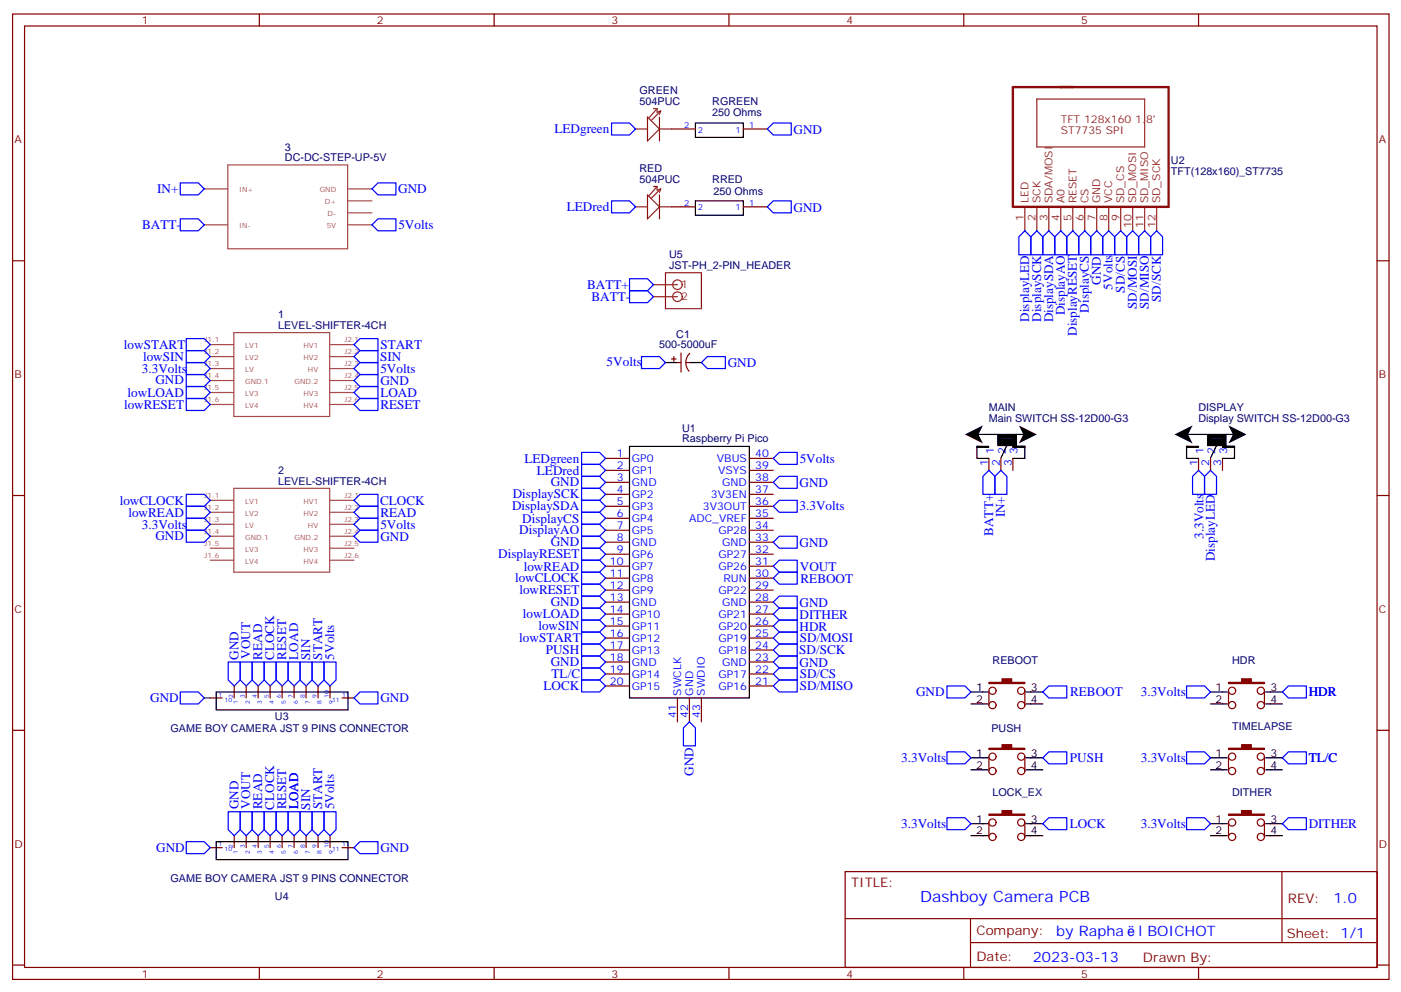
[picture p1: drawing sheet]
<svg xmlns="http://www.w3.org/2000/svg" width="413mm" height="292mm" viewBox="0 0 413 292" stroke-linecap="round" stroke-linejoin="round" font-family="sans-serif">
<g fill="none" stroke="#870000" stroke-width=".35">
<path d="M3.7 4.1h405.3v284.4h-405.3zM7.2 7.7h398.3v277.2h-398.3zM76.4 4.1v3.6M145.5 4.1v3.6M214.7 4.1v3.6M283.8 4.1v3.6M353 4.1v3.6M197.7 38h7.1M218.9 38h7.1M3.7 76.8h3.5M197.7 60.9h7.1M218.9 60.9h7.1"/>
<path d="M405.5 76.8h3.5M197.7 105.7h1.4M198.4 105v1.4M199.5 106.8h1.1M200.6 104v5.6M202 106.8h1M203.1 104.1a3.8 3.8 0 0 0-.2 5.2M178.3 135h7.1M178.3 138.5h7.1M220.7 135h7M220.7 138.5h7M291.2 135v3.5"/>
<path d="M294.7 135v3.5M298.3 135v3.5M353 135v3.5M356.5 135v3.5M360 135v3.5M3.7 145.9h3.5M178.3 142.1h7.1M178.3 145.6h7.1M178.3 149.1h7.1M178.3 152.6h7.1M178.3 156.2h7.1M178.3 159.7h7.1"/>
<path d="M220.7 142.1h7M220.7 145.6h7M220.7 149.1h7M220.7 152.6h7M220.7 156.2h7M220.7 159.7h7M405.5 145.9h3.5M178.3 163.2h7.1M178.3 166.8h7.1M178.3 170.3h7.1M178.3 173.8h7.1M178.3 177.3h7.1"/>
<path d="M220.7 163.2h7M220.7 166.8h7M220.7 170.3h7M220.7 173.8h7M220.7 177.3h7M178.3 180.9h7.1M178.3 184.4h7.1M178.3 187.9h7.1M178.3 191.5h7.1M178.3 195h7.1M178.3 198.5h7.1M220.7 180.9h7"/>
<path d="M220.7 184.4h7M220.7 187.9h7M220.7 191.5h7M220.7 195h7M220.7 198.5h7M3.7 215.1h3.5M61.9 205.6h3.5M69 202v3.6M72.5 202v3.6M76 202v3.6M79.6 202v3.6M83.1 202v3.6"/>
<path d="M86.6 202v3.6M90.1 202v3.6M93.7 202v3.6M97.2 202v3.6M100.7 205.6h3.5M178.3 202h7.1M199.5 205.6v7M203 205.6v7M206.6 205.6v7M220.7 202h7M291.2 203.4v4.3M301.8 203.4v4.3"/>
<path d="M361.8 203.4v4.3M372.4 203.4v4.3M405.5 215.1h3.5M291.2 222.8v4.3M293.3 227.1a1.06 1.06 0 0 0-1.5-1 1.06 1.06 0 0 0-.2 1.8 1.06 1.06 0 0 0 1.7-.5v-.3M301.8 222.8v4.3a1.06 1.06 0 0 0-1.5-1 1.06 1.06 0 0 0-.3 1.8 1.06 1.06 0 0 0 1.7-.5l.1-.3M361.8 222.8v4.3M363.9 227.1a1.06 1.06 0 0 0-1.5-1 1.06 1.06 0 0 0-.3 1.8 1.06 1.06 0 0 0 1.7-.5l.1-.3M372.4 222.8v4.3a1.06 1.06 0 0 0-1.5-1 1.06 1.06 0 0 0-.3 1.8 1.06 1.06 0 0 0 1.7-.5l.1-.3M61.9 249.7h3.5M69 246.1v3.6M72.5 246.1v3.6"/>
<path d="M76 246.1v3.6M79.6 246.1v3.6M83.1 246.1v3.6M86.6 246.1v3.6M90.1 246.1v3.6M93.7 246.1v3.6M97.2 246.1v3.6M100.7 249.7h3.5M248.9 256.7h156.6v28.2h-156.6zM291.2 242.3v4.2M301.8 242.3v4.2M361.8 242.3v4.2"/>
<path d="M372.4 242.3v4.2M377.5 256.7v20.9M248.9 270.6h156.5M285.8 277.6h119.6M285.8 270.6v14.1M3.7 284.2h3.5M76.4 284.9v3.6M145.5 284.9v3.6M214.7 284.9v3.6M283.8 284.9v3.6M353 284.9v3.6M405.5 284.2h3.5"/>
<circle cx="292.3" cy="207.7" r="1.06"/>
<circle cx="292.3" cy="203.4" r="1.06"/>
<circle cx="300.7" cy="203.4" r="1.06"/>
<circle cx="300.7" cy="207.7" r="1.06"/>
<circle cx="362.8" cy="207.7" r="1.06"/>
<circle cx="362.8" cy="203.4" r="1.06"/>
<circle cx="371.3" cy="207.7" r="1.06"/>
<circle cx="371.3" cy="203.4" r="1.06"/>
<circle cx="292.3" cy="222.9" r="1.06"/>
<circle cx="300.7" cy="222.9" r="1.06"/>
<circle cx="362.8" cy="222.9" r="1.06"/>
<circle cx="371.3" cy="222.9" r="1.06"/>
<circle cx="292.3" cy="246.5" r="1.06"/>
<circle cx="292.3" cy="242.3" r="1.06"/>
<circle cx="300.7" cy="246.5" r="1.06"/>
<circle cx="300.7" cy="242.3" r="1.06"/>
<circle cx="362.8" cy="246.5" r="1.06"/>
<circle cx="362.8" cy="242.3" r="1.06"/>
<circle cx="371.3" cy="246.5" r="1.06"/>
<circle cx="371.3" cy="242.3" r="1.06"/>
</g>
<g fill="none" stroke="#000" stroke-width=".35">
<path d="M204.8 36.2h14.1v4.3h-14.1zM204.8 59.2h14.1v4.2h-14.1zM196 106.8h3.5M203 106.8h3.6M185.4 131.5h35.3v74.1h-35.3zM287.7 131.5h3.4v.3h-3.4zM287.7 128h14.1M290.6 131.5l.5 .1-3.4-.1v3.5h3.5M293.9 128.3h5.4v2.9h-5.4zM294 128.2h5.1v2.5h-5.1zM294 128.1h5.2v3h-5.2zM294 130.6h5.1v.5h-5.1z"/>
<path d="M294.1 128.4h5v1.6h-5zM294.2 128.6h4.8v1.8h-4.8zM294.2 130.1l.2 .2zM294.2 130.8h4.9M294.4 128.8h4.3v1.3h-4.3zM294.4 129.4h4.7v.8h-4.7zM294.5 129h4v.7h-4zM294.7 129.5l3.6 .1zM296.5 131.3l-1.7 3.5M298.3 131.5h3.5v.3h-3.5zM298.3 131.5h3.5v3.5h-3.5M349.4 131.5h3.5v.3h-3.5z"/>
<path d="M349.4 128h14.1M352.4 131.5l.4 .1-3.4-.1v3.5h3.6M355.6 128.3h5.4v2.9h-5.4zM355.7 128.2h5.2v2.5h-5.2zM355.7 128.1h5.2v3h-5.2zM355.8 130.6h5.1v.5h-5.1zM355.8 128.4h5v1.6h-5zM356 128.6h4.7v1.8h-4.7zM356 130.1l.2 .2zM356 130.8h4.8M356.2 128.8h4.3v1.3h-4.3zM356.2 129.4h4.6v.8h-4.6z"/>
<path d="M356.2 129h4v.7h-4zM356.4 129.5l3.6 .1zM358.2 131.3l-1.7 3.5M360 131.5h3.5v.3h-3.5zM360 131.5h3.5v3.5h-3.5M63.7 203.8h38.8v5.3h-38.8zM285.9 203.8h5M285.9 207.3h5M302.2 203.8h4.9M302.2 207.3h4.9M356.5 203.8h4.9M356.5 207.3h4.9"/>
<path d="M372.7 203.8h4.9M372.7 207.3h4.9M285.9 223.2h5M285.9 226.7h5M302.2 223.2h4.9M302.2 226.7h4.9M356.5 223.2h4.9M356.5 226.7h4.9M372.7 223.2h4.9M372.7 226.7h4.9M63.7 247.9h38.8v5.3h-38.8zM285.9 242.6h5"/>
<path d="M285.9 246.1h5M302.2 242.6h4.9M302.2 246.1h4.9M356.5 242.6h4.9M356.5 246.1h4.9M372.7 242.6h4.9M372.7 246.1h4.9"/>
</g>
<g fill="none" stroke="#8c2424" stroke-width=".35">
<path d="M187.1 38h3.6M190.7 34.5l3.5 3.5-3.5 3.5zM192.4 32h1.1M193.5 32l-2.5 2.8M193.5 32v1.1l1.1-.4M194.2 34.5v7M194.2 38h3.5M194.6 32.7l-2.9 2.8M194.6 32.7l-.4 1.1M305.3 29.2h31.8v14.1h-31.8zM190.7 57.4l3.5 3.5-3.5 3.6zM192.4 54.9h1.1"/>
<path d="M193.5 54.9v1.1l1.1-.4M193.5 54.9l-2.5 2.8M194.2 57.4v7.1M194.6 55.6l-2.9 2.9M194.6 55.6l-.4 1.1M187.1 60.9h3.6M194.2 60.9h3.5M301.8 60.9v7.1M305.3 60.9v7.1M308.9 60.9v7.1M312.4 60.9v7.1M315.9 60.9v7.1"/>
<path d="M319.4 60.9v7.1M323 60.9v7.1M326.5 60.9v7.1M330 60.9v7.1M333.6 60.9v7.1M337.1 60.9v7.1M340.6 60.9v7.1M192.4 83.9h7.1M192.4 87.4h7.1M196 80.3h10.6v10.6h-10.6z"/>
<circle cx="199.5" cy="83.9" r="1.41"/>
<circle cx="199.5" cy="87.4" r="1.41"/>
</g>
<path d="M298.3 25.6h45.8v35.3h-45.8z" fill="none" stroke="#8c2424" stroke-width=".71"/>
<g fill="#870000" stroke="#870000" stroke-width=".35">
<path d="M361.8 239.8h3.9v-1.1h2.8v1.1h3.9v.3h-10.6z"/>
<path d="M291.2 220.4h3.9v-1.1h2.8v1.1h3.9v.3h-10.6z"/>
<path d="M291.2 239.8h3.9v-1.1h2.8v1.1h3.9v.3h-10.6z"/>
<path d="M361.8 220.4h3.9v-1.1h2.8v1.1h3.9v.3h-10.6z"/>
<path d="M361.8 201h3.9v-1.1h2.8v1.1h3.9v.3h-10.6z"/>
<path d="M291.2 201h3.9v-1.1h2.8v1.1h3.9v.3h-10.6z"/>
</g>
<path d="M284.2 128l5.3-2.7-1.4 2.7 1.4 2.6zM300 125.3l5.3 2.7-5.3 2.6 1.4-2.6zM345.9 128l5.3-2.7-1.3 2.7 1.3 2.6zM361.8 125.3l5.3 2.7-5.3 2.6 1.3-2.6z" fill="#000"/>
<g fill="none" stroke="#a64a4a" stroke-width=".35">
<path d="M60.1 55.6h7M67.1 48.6h35.3v24.7h-35.3zM102.6 55.6h6.9M102.6 59.2h6.9M60.1 66.2h7M102.6 66.2h6.9M102.6 62.7h6.9M68.9 98h28.2v24.7h-28.2zM61.9 115.6h7M61.9 112.1h7M61.9 108.5h7M61.9 105h7"/>
<path d="M61.9 101.5h7M61.9 119.1h7M97.3 115.6h6.9M97.3 112.1h6.9M97.3 108.5h6.9M97.3 105h6.9M97.3 101.5h6.9M97.3 119.1h6.9M61.9 157.9h7M61.9 154.4h7M61.9 150.9h7M61.9 147.4h7"/>
<path d="M68.9 143.8h28.2v24.7h-28.2zM97.3 157.9h6.9M97.3 154.4h6.9M97.3 150.9h6.9M97.3 147.4h6.9M61.9 161.5h7M61.9 165h7M97.3 161.5h6.9M97.3 165h6.9"/>
</g>
<g fill="none" stroke="#00f" stroke-width=".35">
<path d="M180.1 36.2h5.3l1.7 1.8-1.7 1.8h-5.3zM226 38l1.7-1.8h5.3v3.6h-5.3zM53.1 53.9h5.3l1.7 1.7-1.7 1.8h-5.3zM111.3 53.9h5.3v3.5h-5.3l-1.8-1.8zM180.1 59.2h5.3l1.7 1.7-1.7 1.8h-5.3zM53.1 64.5h5.3l1.7 1.7-1.7 1.8h-5.3zM109.5 66.2l1.8-1.7h5.3v3.5h-5.3zM226 60.9l1.7-1.7h5.3v3.5h-5.3zM300 69.7l1.8-1.7 1.8 1.7v5.3h-3.6zM305.3 68l1.8 1.7v5.3h-3.5v-5.3zM307.1 69.7l1.8-1.7 1.7 1.7v5.3h-3.5zM312.4 68l1.7 1.7v5.3h-3.5v-5.3z"/>
<path d="M315.9 68l1.8 1.7v5.3h-3.6v-5.3zM319.4 68l1.8 1.7v5.3h-3.5v-5.3zM323 68l1.7 1.7v5.3h-3.5v-5.3zM326.5 68l1.8 1.7v5.3h-3.6v-5.3zM330 68l1.8 1.7v5.3h-3.5v-5.3zM331.8 69.7l1.8-1.7 1.7 1.7v5.3h-3.5zM337.1 68l1.7 1.7v5.3h-3.5v-5.3zM338.8 69.7l1.8-1.7 1.8 1.7v5.3h-3.6zM54.9 99.7h5.2l1.8 1.8-1.8 1.8h-5.2zM185.4 82.1h5.3l1.7 1.8-1.7 1.7h-5.3zM185.4 85.6h5.3l1.7 1.8-1.7 1.7h-5.3zM54.9 110.3h5.2l1.8 1.8-1.8 1.7h-5.2z"/>
<path d="M54.9 106.8h5.2l1.8 1.7-1.8 1.8h-5.2zM54.9 103.3h5.2l1.8 1.7-1.8 1.8h-5.2zM54.9 113.8h5.2l1.8 1.8-1.8 1.8h-5.2zM54.9 117.4h5.2l1.8 1.7-1.8 1.8h-5.2zM104.2 108.5l1.8-1.7h5.3v3.5h-5.3zM104.2 112.1l1.8-1.8h5.3v3.5h-5.3zM104.2 101.5l1.8-1.8h5.3v3.6h-5.3zM104.2 105l1.8-1.7h5.3v3.5h-5.3zM104.2 115.6l1.8-1.8h5.3v3.6h-5.3zM104.2 119.1l1.8-1.7h5.3v3.5h-5.3zM188.9 105h5.3l1.8 1.8-1.8 1.7h-5.3zM206.6 106.8l1.7-1.8h5.3v3.5h-5.3z"/>
<path d="M171.3 133.2h5.3l1.7 1.8-1.7 1.8h-5.3zM171.3 136.8h5.3l1.7 1.7-1.7 1.8h-5.3zM227.7 135l1.8-1.8h5.3v3.6h-5.3zM291.2 138.5l1.8 1.8v5.3h-3.5v-5.3zM294.7 138.5l1.8 1.8v5.3h-3.5v-5.3zM356.5 138.5l1.7 1.8v5.3h-3.5v-5.3zM54.9 156.2h5.2l1.8 1.7-1.8 1.8h-5.2zM54.9 152.6h5.2l1.8 1.8-1.8 1.8h-5.2zM54.9 145.6h5.2l1.8 1.8-1.8 1.7h-5.2zM54.9 149.1h5.2l1.8 1.8-1.8 1.7h-5.2zM104.2 154.4l1.8-1.8h5.3v3.6h-5.3zM104.2 157.9l1.8-1.7h5.3v3.5h-5.3z"/>
<path d="M104.2 147.4l1.8-1.8h5.3v3.5h-5.3zM104.2 150.9l1.8-1.8h5.3v3.5h-5.3zM171.3 157.9h5.3l1.7 1.8-1.7 1.8h-5.3zM171.3 140.3h5.3l1.7 1.8-1.7 1.7h-5.3zM171.3 143.8h5.3l1.7 1.8-1.7 1.8h-5.3zM171.3 147.4h5.3l1.7 1.7-1.7 1.8h-5.3zM171.3 150.9h5.3l1.7 1.7-1.7 1.8h-5.3zM171.3 154.4h5.3l1.7 1.8-1.7 1.7h-5.3zM227.7 159.7l1.8-1.8h5.3v3.6h-5.3zM227.7 142.1l1.8-1.8h5.3v3.5h-5.3zM227.7 149.1l1.8-1.7h5.3v3.5h-5.3zM351.2 140.3l1.8-1.8 1.7 1.8v5.3h-3.5z"/>
<path d="M171.3 175.6h5.3l1.7 1.7-1.7 1.8h-5.3zM171.3 161.5h5.3l1.7 1.7-1.7 1.8h-5.3zM171.3 179.1h5.3l1.7 1.8-1.7 1.7h-5.3zM171.3 172h5.3l1.7 1.8-1.7 1.8h-5.3zM171.3 168.5h5.3l1.7 1.8-1.7 1.7h-5.3zM171.3 165h5.3l1.7 1.8-1.7 1.7h-5.3zM227.7 177.3l1.8-1.7h5.3v3.5h-5.3zM227.7 170.3l1.8-1.8h5.3v3.5h-5.3zM227.7 166.8l1.8-1.8h5.3v3.5h-5.3zM67.2 195h3.5v5.3l-1.7 1.7-1.8-1.7zM70.7 195h3.6v5.3l-1.8 1.7-1.8-1.7zM74.3 195h3.5v5.3l-1.8 1.7-1.7-1.7z"/>
<path d="M77.8 195h3.5v5.3l-1.7 1.7-1.8-1.7zM81.3 195h3.5v5.3l-1.7 1.7-1.8-1.7zM84.8 195h3.6v5.3l-1.8 1.7-1.8-1.7zM88.4 195h3.5v5.3l-1.8 1.7-1.7-1.7zM91.9 195h3.5v5.3l-1.7 1.7-1.8-1.7zM95.4 195h3.6v5.3l-1.8 1.7-1.8-1.7zM171.3 193.2h5.3l1.7 1.8-1.7 1.7h-5.3zM171.3 189.7h5.3l1.7 1.8-1.7 1.7h-5.3zM171.3 196.7h5.3l1.7 1.8-1.7 1.8h-5.3zM171.3 186.2h5.3l1.7 1.7-1.7 1.8h-5.3zM171.3 182.6h5.3l1.7 1.8-1.7 1.8h-5.3zM227.7 195l1.8-1.8h5.3v3.5h-5.3z"/>
<path d="M227.7 184.4l1.8-1.8h5.3v3.6h-5.3zM227.7 180.9l1.8-1.8h5.3v3.5h-5.3zM227.7 198.5l1.8-1.8h5.3v3.6h-5.3zM227.7 187.9l1.8-1.7h5.3v3.5h-5.3zM227.7 191.5l1.8-1.8h5.3v3.5h-5.3zM53.1 203.8h5.3l1.7 1.8-1.7 1.7h-5.3zM106 203.8h5.3v3.5h-5.3l-1.8-1.7zM171.3 200.3h5.3l1.7 1.7-1.7 1.8h-5.3zM203 212.6l1.8 1.8v5.3h-3.5v-5.3zM227.7 202l1.8-1.7h5.3v3.5h-5.3zM278.9 202h5.3l1.7 1.8-1.7 1.8h-5.3zM307.1 203.8l1.8-1.8h5.2v3.6h-5.2z"/>
<path d="M349.4 202h5.3l1.8 1.8-1.8 1.8h-5.3zM377.6 203.8l1.8-1.8h5.3v3.6h-5.3zM67.2 239.1h3.5v5.3l-1.7 1.7-1.8-1.7zM70.7 239.1h3.6v5.3l-1.8 1.7-1.8-1.7zM74.3 239.1h3.5v5.3l-1.8 1.7-1.7-1.7zM77.8 239.1h3.5v5.3l-1.7 1.7-1.8-1.7zM81.3 239.1h3.5v5.3l-1.7 1.7-1.8-1.7zM84.8 239.1h3.6v5.3l-1.8 1.7-1.8-1.7zM88.4 239.1h3.5v5.3l-1.8 1.7-1.7-1.7zM91.9 239.1h3.5v5.3l-1.7 1.7-1.8-1.7zM95.4 239.1h3.6v5.3l-1.8 1.7-1.8-1.7zM278.9 221.4h5.3l1.7 1.8-1.7 1.8h-5.3z"/>
<path d="M307.1 223.2l1.8-1.8h5.2v3.6h-5.2zM349.4 221.4h5.3l1.8 1.8-1.8 1.8h-5.3zM377.6 223.2l1.8-1.8h5.3v3.6h-5.3zM54.9 247.9h5.2l1.8 1.8-1.8 1.7h-5.2zM104.2 249.7l1.8-1.8h5.3v3.5h-5.3zM278.9 240.8h5.3l1.7 1.8-1.7 1.8h-5.3zM307.1 242.6l1.8-1.8h5.2v3.6h-5.2zM349.4 240.8h5.3l1.8 1.8-1.8 1.8h-5.3zM377.6 242.6l1.8-1.8h5.3v3.6h-5.3z"/>
</g>
<path d="M60.1 205.6h1.8" fill="none" stroke="#008700" stroke-width=".35"/>
<text font-size="4.6" fill="#00f" x="271" y="265.7">Dashboy Camera PCB</text>
<g font-size="4.2" fill="#00f">
<text x="392.7" y="266">1.0</text>
<text x="311.1" y="275.5">by Rapha</text>
<text x="335.3" y="275.5">l BOICHOT</text>
<text x="304.1" y="283.3">2023-03-13</text>
</g>
<g font-size="3.9" fill="#00f">
<text x="163.3" y="39.2">LEDgreen</text>
<text x="233.7" y="39.4">GND</text>
<text x="46.3" y="56.8">IN+</text>
<text x="117.3" y="57">GND</text>
<text x="166.9" y="62.1">LEDred</text>
<text x="233.7" y="62.4">GND</text>
<text x="41.9" y="67.5">BATT-</text>
<text x="117.3" y="67.6">5Volts</text>
<text x="324.1" y="83.9" transform="rotate(-90 324.1 83.9)">GND</text>
<text x="172.9" y="85.1">BATT+</text>
<text x="174.2" y="88.7">BATT-</text>
<text x="327.6" y="85.3" transform="rotate(-90 327.6 85.3)">5Volts</text>
<text x="331.3" y="86.2" transform="rotate(-90 331.3 86.2)">SD/CS</text>
<text x="341.9" y="88.9" transform="rotate(-90 341.9 88.9)">SD/SCK</text>
<text x="303.1" y="94.8" transform="rotate(-90 303.1 94.8)">DisplayLED</text>
<text x="306.6" y="94.8" transform="rotate(-90 306.6 94.8)">DisplaySCK</text>
<text x="310.1" y="95" transform="rotate(-90 310.1 95)">DisplaySDA</text>
<text x="313.5" y="92.9" transform="rotate(-90 313.5 92.9)">DisplayAO</text>
<text x="320.6" y="92.1" transform="rotate(-90 320.6 92.1)">DisplayCS</text>
<text x="334.8" y="91" transform="rotate(-90 334.8 91)">SD/MOSI</text>
<text x="338.3" y="91" transform="rotate(-90 338.3 91)">SD/MISO</text>
<text x="317.1" y="98.9" transform="rotate(-90 317.1 98.9)">DisplayRESET</text>
<text x="36.5" y="102.8">lowSTART</text>
<text x="42.1" y="106.3">lowSIN</text>
<text x="111.9" y="106.3">SIN</text>
<text x="112" y="102.8">START</text>
<text x="178.7" y="107.9">5Volts</text>
<text x="41.8" y="110">3.3Volts</text>
<text x="45.8" y="113.2">GND</text>
<text x="112" y="109.9">5Volts</text>
<text x="112" y="113.4">GND</text>
<text x="214.3" y="108.2">GND</text>
<text x="37.6" y="116.9">lowLOAD</text>
<text x="112" y="116.9">LOAD</text>
<text x="36.5" y="120.4">lowRESET</text>
<text x="112" y="120.4">RESET</text>
<text x="154.5" y="136.3">LEDgreen</text>
<text x="235.5" y="136.4">5Volts</text>
<text x="158.1" y="139.8">LEDred</text>
<text x="162.2" y="143.2">GND</text>
<text x="235.5" y="143.5">GND</text>
<text x="35.3" y="148.6">lowCLOCK</text>
<text x="111.9" y="148.7">CLOCK</text>
<text x="151" y="146.8">DisplaySCK</text>
<text x="37.8" y="152.2">lowREAD</text>
<text x="41.8" y="155.8">3.3Volts</text>
<text x="112" y="155.8">5Volts</text>
<text x="112" y="152.2">READ</text>
<text x="150.8" y="150.3">DisplaySDA</text>
<text x="153.8" y="153.9">DisplayCS</text>
<text x="235.5" y="150.3">3.3Volts</text>
<text x="296" y="152.4" transform="rotate(-90 296 152.4)">IN+</text>
<text x="45.8" y="159.1">GND</text>
<text x="112" y="159.2">GND</text>
<text x="152.9" y="157.4">DisplayAO</text>
<text x="162.2" y="160.9">GND</text>
<text x="235.5" y="161.2">GND</text>
<text x="292.4" y="157.8" transform="rotate(-90 292.4 157.8)">BATT+</text>
<text x="354.4" y="158.7" transform="rotate(-90 354.4 158.7)">3.3Volts</text>
<text x="146.7" y="164.4">DisplayRESET</text>
<text x="357.7" y="165.3" transform="rotate(-90 357.7 165.3)">DisplayLED</text>
<text x="151.7" y="171.6">lowCLOCK</text>
<text x="154.2" y="168">lowREAD</text>
<text x="235.6" y="168.2">VOUT</text>
<text x="235.7" y="171.6">REBOOT</text>
<text x="153" y="175">lowRESET</text>
<text x="162.2" y="178.5">GND</text>
<text x="235.5" y="178.8">GND</text>
<text x="154" y="182">lowLOAD</text>
<text x="158.5" y="185.6">lowSIN</text>
<text x="235.5" y="185.7">HDR</text>
<text x="235.5" y="182.2">DITHER</text>
<text x="152.9" y="189.1">lowSTART</text>
<text x="235.5" y="189.2">SD/MOSI</text>
<text x="70.3" y="194.3" transform="rotate(-90 70.3 194.3)">GND</text>
<text x="73.7" y="194.1" transform="rotate(-90 73.7 194.1)">VOUT</text>
<text x="77.2" y="194.3" transform="rotate(-90 77.2 194.3)">READ</text>
<text x="80.8" y="194.4" transform="rotate(-90 80.8 194.4)">CLOCK</text>
<text x="84.3" y="194.3" transform="rotate(-90 84.3 194.3)">RESET</text>
<text x="87.8" y="194.3" transform="rotate(-90 87.8 194.3)">LOAD</text>
<text x="91.3" y="194.4" transform="rotate(-90 91.3 194.4)">SIN</text>
<text x="94.9" y="194.3" transform="rotate(-90 94.9 194.3)">START</text>
<text x="98.4" y="194.3" transform="rotate(-90 98.4 194.3)">5Volts</text>
<text x="160.7" y="192.7">PUSH</text>
<text x="162.2" y="196.1">GND</text>
<text x="235.4" y="192.8">SD/SCK</text>
<text x="235.5" y="196.4">GND</text>
<text x="160.1" y="203.2">LOCK</text>
<text x="162.4" y="199.7">TL/C</text>
<text x="235.5" y="199.8">SD/CS</text>
<text x="235.5" y="203.3">SD/MISO</text>
<text x="44.2" y="206.7">GND</text>
<text x="112" y="206.9">GND</text>
<text x="269.8" y="205">GND</text>
<text x="315.1" y="205.1">REBOOT</text>
<text x="336" y="205">3.3Volts</text>
<text x="385.4" y="205.1">HDR</text>
<text x="265.4" y="224.4">3.3Volts</text>
<text x="315.1" y="224.6">PUSH</text>
<text x="336" y="224.4">3.3Volts</text>
<text x="385.4" y="224.5">TL/C</text>
<text x="204.2" y="228.5" transform="rotate(-90 204.2 228.5)">GND</text>
<text x="70.3" y="238.4" transform="rotate(-90 70.3 238.4)">GND</text>
<text x="73.7" y="238.2" transform="rotate(-90 73.7 238.2)">VOUT</text>
<text x="77.2" y="238.4" transform="rotate(-90 77.2 238.4)">READ</text>
<text x="80.8" y="238.5" transform="rotate(-90 80.8 238.5)">CLOCK</text>
<text x="84.3" y="238.4" transform="rotate(-90 84.3 238.4)">RESET</text>
<text x="87.8" y="238.4" transform="rotate(-90 87.8 238.4)">LOAD</text>
<text x="91.3" y="238.5" transform="rotate(-90 91.3 238.5)">SIN</text>
<text x="94.9" y="238.4" transform="rotate(-90 94.9 238.4)">START</text>
<text x="98.4" y="238.4" transform="rotate(-90 98.4 238.4)">5Volts</text>
<text x="265.4" y="243.8">3.3Volts</text>
<text x="315.1" y="244">LOCK</text>
<text x="336" y="243.8">3.3Volts</text>
<text x="385.4" y="243.9">DITHER</text>
<text x="46" y="250.8">GND</text>
<text x="112" y="251">GND</text>
</g>
<g font-size="3.9" fill="#800">
<text x="250.6" y="261.3">TITLE:</text>
<text x="379.3" y="266">REV:</text>
<text x="287.6" y="275.5">Company:</text>
<text x="378.9" y="276.1">Sheet: 1/1</text>
<text x="287.6" y="283.2">Date:</text>
<text x="336.6" y="283.3">Drawn By:</text>
</g>
<g font-size="3.2" fill="#800">
<text x="41.8" y="7.1">1</text>
<text x="110.9" y="7.1">2</text>
<text x="180.1" y="7.1">3</text>
<text x="249.2" y="7.1">4</text>
<text x="318.4" y="7.1">5</text>
<text x="4.2" y="42.2">A</text>
<text x="406" y="42.2">A</text>
<text x="4.2" y="111.4">B</text>
<text x="406" y="111.4">B</text>
<text x="4.2" y="180.5">C</text>
<text x="406" y="180.5">C</text>
<text x="4.2" y="249.7">D</text>
<text x="406" y="249.7">D</text>
<text x="41.8" y="287.9">1</text>
<text x="110.9" y="287.9">2</text>
<text x="180.1" y="287.9">3</text>
<text x="249.2" y="287.9">4</text>
<text x="318.4" y="287.9">5</text>
</g>
<g font-size="3.2" fill="#000080">
<text x="188.3" y="27.8">GREEN</text>
<text x="188.3" y="30.9">504PUC</text>
<text x="209.7" y="34.1">250 Ohms</text>
<text x="209.7" y="30.8">RGREEN</text>
<text x="83.9" y="47.5">DC-DC-STEP-UP-5V</text>
<text x="83.9" y="44.6">3</text>
<text x="188.3" y="53.9">504PUC</text>
<text x="188.3" y="50.8">RED</text>
<text x="209.7" y="53.8">RRED</text>
<text x="344.8" y="51.5">TFT(128x160)_ST7735</text>
<text x="344.8" y="48.3">U2</text>
<text x="210.1" y="57.4">250 Ohms</text>
<text x="197" y="76.1">U5</text>
<text x="197" y="79.3">JST-PH_2-PIN_HEADER</text>
<text x="81.9" y="93.7">1</text>
<text x="81.9" y="96.9">LEVEL-SHIFTER-4CH</text>
<text x="199.2" y="99.7">C1</text>
<text x="194.1" y="102.6">500-5000uF</text>
<text x="291.2" y="124.2">Main SWITCH SS-12D00-G3</text>
<text x="291.2" y="121.1">MAIN</text>
<text x="352.9" y="124.2">Display SWITCH SS-12D00-G3</text>
<text x="352.9" y="121.1">DISPLAY</text>
<text x="200.9" y="130.3">Raspberry Pi Pico</text>
<text x="200.9" y="127.4">U1</text>
<text x="81.9" y="142.8">LEVEL-SHIFTER-4CH</text>
<text x="81.9" y="139.6">2</text>
<text x="292.3" y="195.6">REBOOT</text>
<text x="362.9" y="195.6">HDR</text>
<text x="50.2" y="215.5">GAME BOY CAMERA JST 9 PINS CONNECTOR</text>
<text x="81" y="212.1">U3</text>
<text x="291.9" y="215.5">PUSH</text>
<text x="362.9" y="215">TIMELAPSE</text>
<text x="292.3" y="234.4">LOCK_EX</text>
<text x="362.9" y="234.4">DITHER</text>
<text x="50.2" y="259.6">GAME BOY CAMERA JST 9 PINS CONNECTOR</text>
<text x="81" y="264.9">U4</text>
</g>
<g font-size="3.2" fill="#8d2323">
<text x="312.4" y="36.2">TFT 128x160 1.8'</text>
<text x="312.4" y="39.4">ST7735 SPI</text>
<text x="302.9" y="59.9" transform="rotate(-90 302.9 59.9)">LED</text>
<text x="306.4" y="59.9" transform="rotate(-90 306.4 59.9)">SCK</text>
<text x="309.9" y="59.9" transform="rotate(-90 309.9 59.9)">SDA/MOSI</text>
<text x="313.4" y="59.9" transform="rotate(-90 313.4 59.9)">A0</text>
<text x="317" y="59.9" transform="rotate(-90 317 59.9)">RESET</text>
<text x="320.5" y="59.9" transform="rotate(-90 320.5 59.9)">CS</text>
<text x="324" y="59.9" transform="rotate(-90 324 59.9)">GND</text>
<text x="327.6" y="59.9" transform="rotate(-90 327.6 59.9)">VCC</text>
<text x="331.1" y="59.9" transform="rotate(-90 331.1 59.9)">SD_CS</text>
<text x="334.6" y="59.9" transform="rotate(-90 334.6 59.9)">SD_MOSI</text>
<text x="338.1" y="59.9" transform="rotate(-90 338.1 59.9)">SD_MISO</text>
<text x="341.7" y="59.9" transform="rotate(-90 341.7 59.9)">SD_SCK</text>
<text x="301.4" y="65.1" transform="rotate(-90 301.4 65.1)">1</text>
<text x="305" y="65.1" transform="rotate(-90 305 65.1)">2</text>
<text x="308.5" y="65.1" transform="rotate(-90 308.5 65.1)">3</text>
<text x="312" y="65.1" transform="rotate(-90 312 65.1)">4</text>
<text x="315.6" y="65.1" transform="rotate(-90 315.6 65.1)">5</text>
<text x="319.1" y="65.1" transform="rotate(-90 319.1 65.1)">6</text>
<text x="322.6" y="65.1" transform="rotate(-90 322.6 65.1)">7</text>
<text x="326.1" y="65.1" transform="rotate(-90 326.1 65.1)">8</text>
<text x="329.7" y="65.1" transform="rotate(-90 329.7 65.1)">9</text>
<text x="333.2" y="67.1" transform="rotate(-90 333.2 67.1)">10</text>
<text x="336.7" y="67.1" transform="rotate(-90 336.7 67.1)">11</text>
<text x="340.3" y="67.1" transform="rotate(-90 340.3 67.1)">12</text>
<text x="200.6" y="84.9">1</text>
<text x="200.6" y="88.4">2</text>
</g>
<g font-size="3.2" fill="#00f">
<text x="181.6" y="134.7">1</text>
<text x="186.1" y="136.1">GP0</text>
<text x="211.1" y="136.1">VBUS</text>
<text x="222.4" y="134.7">40</text>
<text x="290.9" y="137.2" transform="rotate(-90 290.9 137.2)">1</text>
<text x="292.6" y="133.7" transform="rotate(-90 292.6 133.7)">1</text>
<text x="294.4" y="137.2" transform="rotate(-90 294.4 137.2)">2</text>
<text x="296.2" y="133.7" transform="rotate(-90 296.2 133.7)">2</text>
<text x="297.9" y="137.2" transform="rotate(-90 297.9 137.2)">3</text>
<text x="299.7" y="133.7" transform="rotate(-90 299.7 133.7)">3</text>
<text x="352.6" y="137.2" transform="rotate(-90 352.6 137.2)">1</text>
<text x="354.4" y="133.7" transform="rotate(-90 354.4 133.7)">1</text>
<text x="356.1" y="137.2" transform="rotate(-90 356.1 137.2)">2</text>
<text x="357.9" y="133.7" transform="rotate(-90 357.9 133.7)">2</text>
<text x="359.7" y="137.2" transform="rotate(-90 359.7 137.2)">3</text>
<text x="361.4" y="133.7" transform="rotate(-90 361.4 133.7)">3</text>
<text x="181.6" y="138.2">2</text>
<text x="181.6" y="141.7">3</text>
<text x="186.1" y="139.6">GP1</text>
<text x="186.1" y="143.1">GND</text>
<text x="211.5" y="139.6">VSYS</text>
<text x="212.7" y="143.1">GND</text>
<text x="222.4" y="141.7">38</text>
<text x="222.4" y="138.2">39</text>
<text x="181.6" y="145.2">4</text>
<text x="181.6" y="148.8">5</text>
<text x="186.1" y="146.6">GP2</text>
<text x="209.4" y="146.6">3V3EN</text>
<text x="222.4" y="148.8">36</text>
<text x="222.4" y="145.2">37</text>
<text x="181.6" y="152.3">6</text>
<text x="181.6" y="155.8">7</text>
<text x="186.1" y="150.2">GP3</text>
<text x="186.1" y="153.7">GP4</text>
<text x="202.9" y="153.7">ADC_VREF</text>
<text x="207" y="150.2">3V3OUT</text>
<text x="222.4" y="155.8">34</text>
<text x="222.4" y="152.3">35</text>
<text x="181.6" y="159.3">8</text>
<text x="186.1" y="157.2">GP5</text>
<text x="186.1" y="160.8">GND</text>
<text x="211.6" y="157.2">GP28</text>
<text x="212.7" y="160.8">GND</text>
<text x="222.4" y="159.3">33</text>
<text x="179.6" y="166.4">10</text>
<text x="181.6" y="162.9">9</text>
<text x="186.1" y="164.3">GP6</text>
<text x="186.1" y="167.8">GP7</text>
<text x="211.6" y="167.8">GP26</text>
<text x="211.6" y="164.3">GP27</text>
<text x="222.4" y="166.4">31</text>
<text x="222.4" y="162.9">32</text>
<text x="179.6" y="169.9">11</text>
<text x="179.6" y="173.5">12</text>
<text x="186.1" y="171.3">GP8</text>
<text x="213.1" y="171.3">RUN</text>
<text x="222.4" y="173.5">29</text>
<text x="222.4" y="169.9">30</text>
<text x="179.6" y="177">13</text>
<text x="186.1" y="174.9">GP9</text>
<text x="186.1" y="178.4">GND</text>
<text x="211.6" y="174.9">GP22</text>
<text x="212.7" y="178.4">GND</text>
<text x="222.4" y="177">28</text>
<text x="179.6" y="180.5">14</text>
<text x="179.6" y="184">15</text>
<text x="186.1" y="181.9">GP10</text>
<text x="186.1" y="185.5">GP11</text>
<text x="211.6" y="185.5">GP20</text>
<text x="211.6" y="181.9">GP21</text>
<text x="222.4" y="184">26</text>
<text x="222.4" y="180.5">27</text>
<text x="179.6" y="187.6">16</text>
<text x="179.6" y="191.1">17</text>
<text x="186.1" y="189">GP12</text>
<text x="211.6" y="189">GP19</text>
<text x="222.4" y="191.1">24</text>
<text x="222.4" y="187.6">25</text>
<text x="179.6" y="194.6">18</text>
<text x="186.1" y="192.5">GP13</text>
<text x="186.1" y="196">GND</text>
<text x="211.6" y="192.5">GP18</text>
<text x="212.7" y="196">GND</text>
<text x="222.4" y="194.6">23</text>
<text x="179.6" y="198.2">19</text>
<text x="179.6" y="201.7">20</text>
<text x="186.1" y="199.6">GP14</text>
<text x="186.1" y="203.1">GP15</text>
<text x="211.6" y="199.6">GP17</text>
<text x="211.6" y="203.1">GP16</text>
<text x="222.4" y="198.2">22</text>
<text x="222.4" y="201.7">21</text>
<text x="200.6" y="204.9" transform="rotate(-90 200.6 204.9)">SWCLK</text>
<text x="204.1" y="204.9" transform="rotate(-90 204.1 204.9)">GND</text>
<text x="207.6" y="204.9" transform="rotate(-90 207.6 204.9)">SWDIO</text>
<text x="199.1" y="211.4" transform="rotate(-90 199.1 211.4)">41</text>
<text x="202.7" y="211.4" transform="rotate(-90 202.7 211.4)">42</text>
<text x="206.2" y="211.4" transform="rotate(-90 206.2 211.4)">43</text>
</g>
<g font-size="3.2">
<text x="287.4" y="203.4">1</text>
<text x="303.6" y="203.4">3</text>
<text x="358" y="203.4">1</text>
<text x="374.1" y="203.4">3</text>
<text x="287.4" y="207">2</text>
<text x="303.6" y="207">4</text>
<text x="358" y="207">2</text>
<text x="374.1" y="207">4</text>
<text x="287.4" y="222.8">1</text>
<text x="287.4" y="226.4">2</text>
<text x="303.6" y="222.8">3</text>
<text x="303.6" y="226.4">4</text>
<text x="358" y="222.8">1</text>
<text x="358" y="226.4">2</text>
<text x="374.1" y="222.8">3</text>
<text x="374.1" y="226.4">4</text>
<text x="287.4" y="242.3">1</text>
<text x="287.4" y="245.8">2</text>
<text x="303.6" y="242.3">3</text>
<text x="303.6" y="245.8">4</text>
<text x="358" y="242.3">1</text>
<text x="358" y="245.8">2</text>
<text x="374.1" y="242.3">3</text>
<text x="374.1" y="245.8">4</text>
</g>
<g font-size="2.5" fill="#00f">
<text x="201.5" y="37.6">2</text>
<text x="205.5" y="39.1">2</text>
<text x="216.6" y="39.1">1</text>
<text x="220.7" y="37.6">1</text>
<text x="201.5" y="60.6">2</text>
<text x="205.5" y="62">2</text>
<text x="216.6" y="62">1</text>
<text x="220.7" y="60.6">1</text>
</g>
<g font-size="2.1" fill="#a54b4b">
<text x="70.5" y="56.7">IN+</text>
<text x="94.2" y="56.7">GND</text>
<text x="95.6" y="60.2">D+</text>
<text x="96.4" y="63.7">D-</text>
<text x="70.5" y="67.3">IN-</text>
<text x="96.2" y="67.3">5V</text>
<text x="60.2" y="100.8">J1.1</text>
<text x="101.4" y="100.8">J2.1</text>
<text x="60.2" y="107.9">J1.3</text>
<text x="60.2" y="104.3">J1.2</text>
<text x="72.2" y="106.1">LV2</text>
<text x="72.2" y="102.5">LV1</text>
<text x="89.3" y="106.1">HV2</text>
<text x="89.3" y="102.5">HV1</text>
<text x="101.4" y="107.9">J2.3</text>
<text x="101.4" y="104.3">J2.2</text>
<text x="60.2" y="111.4">J1.4</text>
<text x="72.2" y="113.1">GND.1</text>
<text x="72.2" y="109.6">LV</text>
<text x="86.8" y="113.1">GND.2</text>
<text x="90.7" y="109.6">HV</text>
<text x="101.4" y="111.4">J2.4</text>
<text x="60.2" y="114.9">J1.5</text>
<text x="60.2" y="118.4">J1.6</text>
<text x="72.2" y="116.6">LV3</text>
<text x="89.3" y="116.6">HV3</text>
<text x="101.4" y="118.4">J2.6</text>
<text x="101.4" y="114.9">J2.5</text>
<text x="72.2" y="120.2">LV4</text>
<text x="89.3" y="120.2">HV4</text>
<text x="60.2" y="146.7">J1.1</text>
<text x="72.2" y="148.4">LV1</text>
<text x="89.3" y="148.4">HV1</text>
<text x="101.4" y="146.7">J2.1</text>
<text x="60.2" y="153.7">J1.3</text>
<text x="60.2" y="150.2">J1.2</text>
<text x="72.2" y="155.5">LV</text>
<text x="72.2" y="151.9">LV2</text>
<text x="89.3" y="151.9">HV2</text>
<text x="90.7" y="155.5">HV</text>
<text x="101.4" y="153.7">J2.3</text>
<text x="101.4" y="150.2">J2.2</text>
<text x="60.2" y="160.8">J1.5</text>
<text x="60.2" y="157.2">J1.4</text>
<text x="72.2" y="159">GND.1</text>
<text x="86.8" y="159">GND.2</text>
<text x="101.4" y="160.8">J2.5</text>
<text x="101.4" y="157.2">J2.4</text>
<text x="60.2" y="164.3">J1.6</text>
<text x="72.2" y="162.5">LV3</text>
<text x="72.2" y="166">LV4</text>
<text x="89.3" y="166">HV4</text>
<text x="89.3" y="162.5">HV3</text>
<text x="101.4" y="164.3">J2.6</text>
</g>
<g font-size="1.8" fill="#00f">
<text x="64.3" y="205.2">1</text>
<text x="66.1" y="206.6">10</text>
<text x="68.6" y="205.6" transform="rotate(-90 68.6 205.6)">2</text>
<text x="70" y="207.4" transform="rotate(-90 70 207.4)">1</text>
<text x="72.1" y="205.6" transform="rotate(-90 72.1 205.6)">3</text>
<text x="73.6" y="207.4" transform="rotate(-90 73.6 207.4)">2</text>
<text x="75.7" y="205.6" transform="rotate(-90 75.7 205.6)">4</text>
<text x="77.1" y="207.4" transform="rotate(-90 77.1 207.4)">3</text>
<text x="79.2" y="205.6" transform="rotate(-90 79.2 205.6)">5</text>
<text x="80.6" y="207.4" transform="rotate(-90 80.6 207.4)">4</text>
<text x="82.7" y="205.6" transform="rotate(-90 82.7 205.6)">6</text>
<text x="84.1" y="207.4" transform="rotate(-90 84.1 207.4)">5</text>
<text x="86.3" y="205.6" transform="rotate(-90 86.3 205.6)">7</text>
<text x="87.7" y="207.4" transform="rotate(-90 87.7 207.4)">6</text>
<text x="89.8" y="205.6" transform="rotate(-90 89.8 205.6)">8</text>
<text x="91.2" y="207.4" transform="rotate(-90 91.2 207.4)">7</text>
<text x="93.3" y="205.6" transform="rotate(-90 93.3 205.6)">9</text>
<text x="94.7" y="207.4" transform="rotate(-90 94.7 207.4)">8</text>
<text x="96.8" y="205.6" transform="rotate(-90 96.8 205.6)">10</text>
<text x="97.8" y="206.6">11</text>
<text x="98.2" y="207.4" transform="rotate(-90 98.2 207.4)">9</text>
<text x="100.7" y="205.2">11</text>
<text x="64.3" y="249.3">1</text>
<text x="66.1" y="250.7">10</text>
<text x="68.6" y="249.7" transform="rotate(-90 68.6 249.7)">2</text>
<text x="70" y="251.5" transform="rotate(-90 70 251.5)">1</text>
<text x="72.1" y="249.7" transform="rotate(-90 72.1 249.7)">3</text>
<text x="73.6" y="251.5" transform="rotate(-90 73.6 251.5)">2</text>
<text x="75.7" y="249.7" transform="rotate(-90 75.7 249.7)">4</text>
<text x="77.1" y="251.5" transform="rotate(-90 77.1 251.5)">3</text>
<text x="79.2" y="249.7" transform="rotate(-90 79.2 249.7)">5</text>
<text x="80.6" y="251.5" transform="rotate(-90 80.6 251.5)">4</text>
<text x="82.7" y="249.7" transform="rotate(-90 82.7 249.7)">6</text>
<text x="84.1" y="251.5" transform="rotate(-90 84.1 251.5)">5</text>
<text x="86.3" y="249.7" transform="rotate(-90 86.3 249.7)">7</text>
<text x="87.7" y="251.5" transform="rotate(-90 87.7 251.5)">6</text>
<text x="89.8" y="249.7" transform="rotate(-90 89.8 249.7)">8</text>
<text x="91.2" y="251.5" transform="rotate(-90 91.2 251.5)">7</text>
<text x="93.3" y="249.7" transform="rotate(-90 93.3 249.7)">9</text>
<text x="94.7" y="251.5" transform="rotate(-90 94.7 251.5)">8</text>
<text x="96.8" y="249.7" transform="rotate(-90 96.8 249.7)">10</text>
<text x="97.8" y="250.7">11</text>
<text x="98.2" y="251.5" transform="rotate(-90 98.2 251.5)">9</text>
<text x="100.7" y="249.3">11</text>
</g>
</svg>
